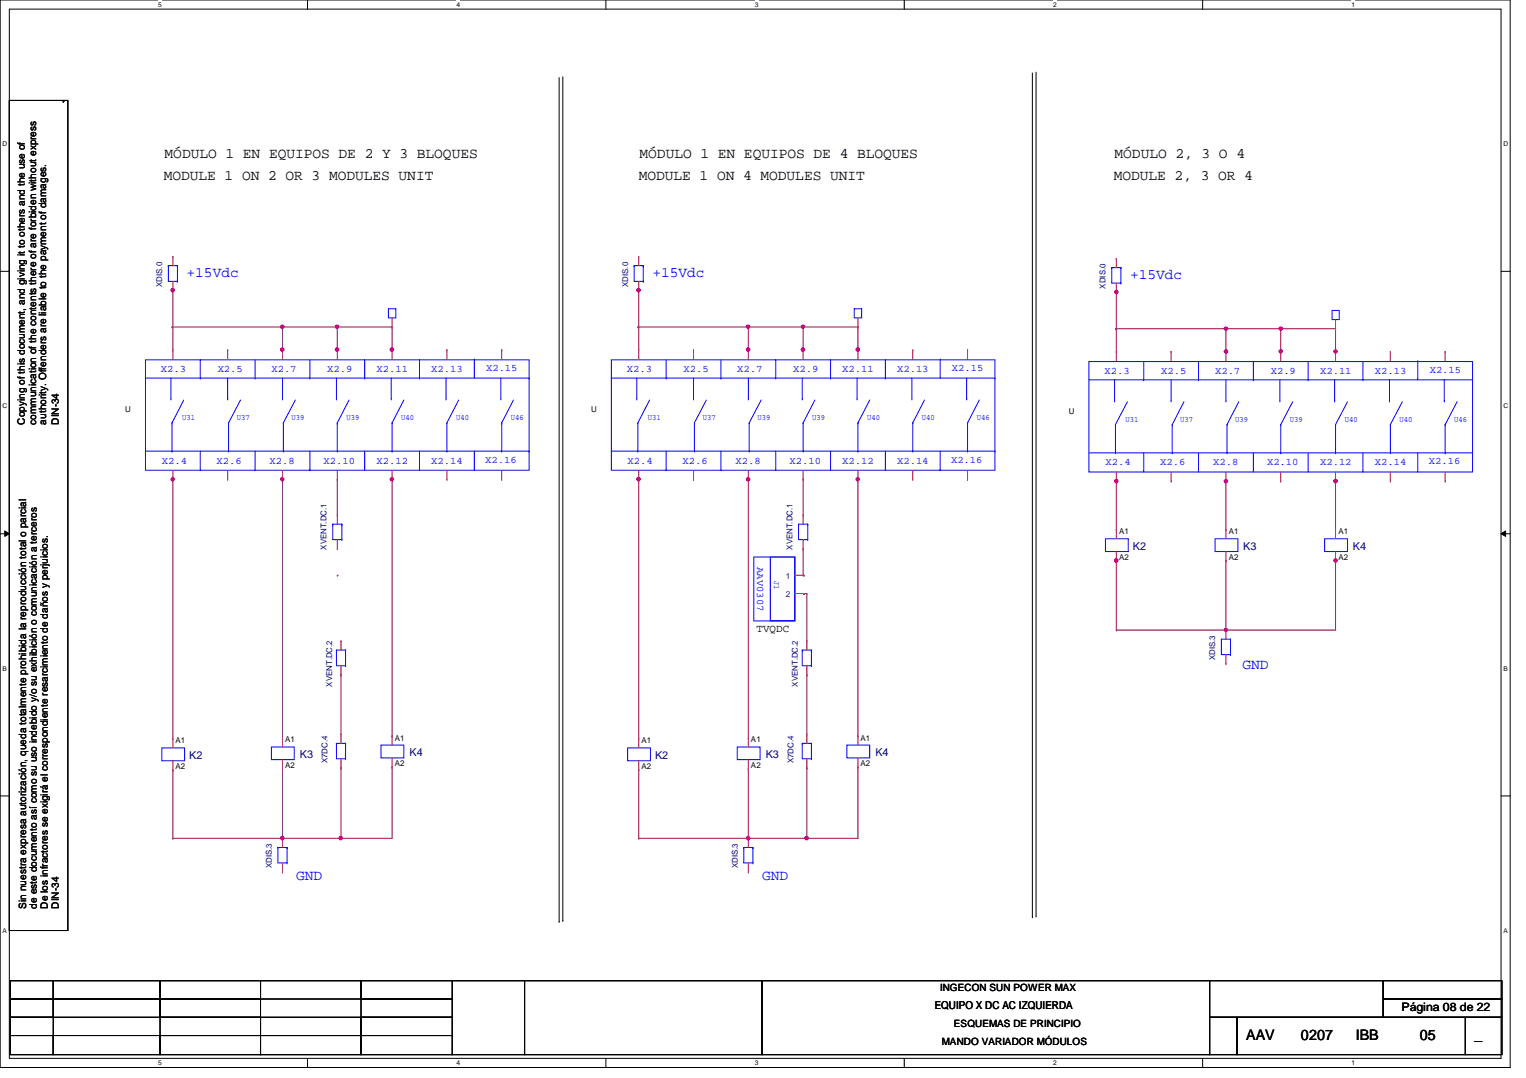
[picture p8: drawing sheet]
<svg xmlns="http://www.w3.org/2000/svg" width="297mm" height="210mm" viewBox="0 0 297 210" stroke-linecap="round" stroke-linejoin="round" font-family="sans-serif">
<path d="M0 0h294v207.9h-294zM1.8 1.8h290.4v204.3h-290.4z" fill="none" stroke="#000" stroke-width=".19"/>
<g fill="#fff">
<path d="M30.8 .2h.7v1.4h-.7z"/>
<path d="M30.8 206.2h.7v1.4h-.7z"/>
</g>
<path d="M59.9 0v1.8M59.9 206.1v1.8" fill="none" stroke="#000" stroke-width=".19"/>
<g fill="#fff">
<path d="M88.9 .2h.6v1.4h-.6z"/>
<path d="M88.9 206.2h.6v1.4h-.6z"/>
</g>
<path d="M117.9 0v1.8M117.9 206.1v1.8" fill="none" stroke="#000" stroke-width=".19"/>
<g fill="#fff">
<path d="M146.9 .2h.7v1.4h-.7z"/>
<path d="M146.9 206.2h.7v1.4h-.7z"/>
</g>
<path d="M176 0v1.8M176 206.1v1.8" fill="none" stroke="#000" stroke-width=".19"/>
<g fill="#fff">
<path d="M205 .2h.7v1.4h-.7z"/>
<path d="M205 206.2h.7v1.4h-.7z"/>
</g>
<path d="M234.1 0v1.8M234.1 206.1v1.8" fill="none" stroke="#000" stroke-width=".19"/>
<g fill="#fff">
<path d="M263.1 .2h.7v1.4h-.7z"/>
<path d="M263.1 206.2h.7v1.4h-.7z"/>
<path d="M.5 27.3h.9v1.4h-.9z"/>
<path d="M292.6 27.3h.9v1.4h-.9z"/>
<path d="M.5 78.4h.9v1.4h-.9z"/>
<path d="M292.6 78.4h.9v1.4h-.9z"/>
</g>
<path d="M0 52.8h1.8M292.2 52.8h1.8" fill="none" stroke="#000" stroke-width=".19"/>
<g fill="#fff">
<path d="M.5 129.5h.8v1.4h-.8z"/>
<path d="M292.6 129.5h.9v1.4h-.9z"/>
</g>
<path d="M0 103.9h1.8M.9 103.4l.9 .5-.9 .5zM292.2 103.9l.9-.5v1zM292.2 103.9h1.8" fill="none" stroke="#000" stroke-width=".19"/>
<path d="M.9 103.4l.9 .5-.9 .5zM292.2 103.9l.9-.5v1z" fill="#000"/>
<g fill="#fff">
<path d="M.5 180.5h.8v1.4h-.8z"/>
<path d="M292.6 180.5h.9v1.4h-.9z"/>
</g>
<path d="M108.8 15.1v164.3M109.6 14.9v164.3M201 14.2v164.3M201.7 14.1v164.3M0 155h1.8M292.2 155h1.8M108.8 179.4h.1M109.6 179.2h.1M201 178.5h.1M201.7 178.4h.1" fill="none" stroke="#000" stroke-width=".19"/>
<path d="M217.3 93.5h.1M217.3 93.5v.2" fill="none" stroke="#800040" stroke-width=".19"/>
<circle cx="217.3" cy="93.7" r=".34" fill="#f0f"/>
<circle cx="217.3" cy="93.7" r=".34" fill="none" stroke="#f0f" stroke-width=".19"/>
<path d="M217.3 93.7h.1M217.3 93.7v9.4M238.6 93.7h.1M238.6 93.7v9.4M260 93.7h.1M260 93.7v9.4" fill="none" stroke="#800040" stroke-width=".19"/>
<circle cx="260" cy="93.7" r=".34" fill="#f0f"/>
<circle cx="260" cy="93.7" r=".34" fill="none" stroke="#f0f" stroke-width=".19"/>
<path d="M217.3 109.2h.1M217.3 109.2v13.5" fill="none" stroke="#800040" stroke-width=".19"/>
<circle cx="217.3" cy="109.1" r=".34" fill="#f0f"/>
<circle cx="217.3" cy="109.1" r=".34" fill="none" stroke="#f0f" stroke-width=".19"/>
<path d="M217.3 108.8h.1M217.3 108.8v.4M238.6 109.2h.1M238.6 109.2v13.5h-21.3M217.3 122.7h.1" fill="none" stroke="#800040" stroke-width=".19"/>
<circle cx="238.6" cy="122.7" r=".33" fill="#f0f"/>
<circle cx="238.6" cy="122.7" r=".33" fill="none" stroke="#f0f" stroke-width=".19"/>
<path d="M260 109.2h.1M260 109.2v13.5" fill="none" stroke="#800040" stroke-width=".19"/>
<circle cx="260" cy="109.1" r=".34" fill="#f0f"/>
<circle cx="260" cy="109.1" r=".34" fill="none" stroke="#f0f" stroke-width=".19"/>
<path d="M238.6 68.5h.1M238.6 64h.1M238.6 64v4.6M238.6 122.7h.1M238.6 122.7h21.4" fill="none" stroke="#800040" stroke-width=".19"/>
<circle cx="238.6" cy="68.4" r=".33" fill="#f0f"/>
<circle cx="238.6" cy="68.4" r=".33" fill="none" stroke="#f0f" stroke-width=".19"/>
<path d="M217.1 64h.1M217.1 64h21.5" fill="none" stroke="#800040" stroke-width=".19"/>
<circle cx="238.6" cy="64" r=".33" fill="#f0f"/>
<circle cx="238.6" cy="64" r=".33" fill="none" stroke="#f0f" stroke-width=".19"/>
<path d="M249.3 68.5h.1M249.3 64h.1M249.3 68.5v.1M249.3 64h10.7" fill="none" stroke="#800040" stroke-width=".19"/>
<circle cx="249.3" cy="64" r=".33" fill="#f0f"/>
<circle cx="249.3" cy="64" r=".33" fill="none" stroke="#f0f" stroke-width=".19"/>
<path d="M249.3 64h.1M249.3 64v4.5" fill="none" stroke="#800040" stroke-width=".19"/>
<circle cx="249.3" cy="68.4" r=".33" fill="#f0f"/>
<circle cx="249.3" cy="68.4" r=".33" fill="none" stroke="#f0f" stroke-width=".19"/>
<path d="M260 68.5h.1M260 64h.1M260 64v4.6" fill="none" stroke="#800040" stroke-width=".19"/>
<circle cx="260" cy="68.4" r=".33" fill="#f0f"/>
<circle cx="260" cy="68.4" r=".33" fill="none" stroke="#f0f" stroke-width=".19"/>
<path d="M217.3 56.9h.1M217.3 56.9v11.6M238.6 64h.1M238.6 64h10.7" fill="none" stroke="#800040" stroke-width=".19"/>
<circle cx="217.3" cy="56.9" r=".33" fill="#f0f"/>
<circle cx="217.3" cy="56.9" r=".33" fill="none" stroke="#f0f" stroke-width=".19"/>
<path d="M217.3 56.6h.1M217.3 56.6v.3M238.6 93.5h.1M238.6 93.5v.2M260 93.3h.1M260 93.3v.4" fill="none" stroke="#800040" stroke-width=".19"/>
<circle cx="238.6" cy="93.7" r=".34" fill="#f0f"/>
<circle cx="238.6" cy="93.7" r=".34" fill="none" stroke="#f0f" stroke-width=".19"/>
<path d="M124.3 93.2h.1M124.3 93.3h.1M124.3 93.2v50.6M260 109h.1M260 109v.2" fill="none" stroke="#800040" stroke-width=".19"/>
<circle cx="124.3" cy="93.3" r=".33" fill="#f0f"/>
<circle cx="124.3" cy="93.3" r=".33" fill="none" stroke="#f0f" stroke-width=".19"/>
<path d="M145.7 93.3h.1M145.7 93.3v50.4" fill="none" stroke="#800040" stroke-width=".19"/>
<circle cx="145.6" cy="93.3" r=".33" fill="#f0f"/>
<circle cx="145.6" cy="93.3" r=".33" fill="none" stroke="#f0f" stroke-width=".19"/>
<path d="M167 93.3h.1M167 93.3v50" fill="none" stroke="#800040" stroke-width=".19"/>
<circle cx="167" cy="93.3" r=".33" fill="#f0f"/>
<circle cx="167" cy="93.3" r=".33" fill="none" stroke="#f0f" stroke-width=".19"/>
<path d="M124.3 149.9h.1M124.3 149.9v13.3M145.7 149.7h.1M145.7 149.7v13.5M167 149.4h.1M167 149.4v13.8M124.3 163.2h.1M124.3 163.2h32.8M145.7 163.2h.1" fill="none" stroke="#800040" stroke-width=".19"/>
<circle cx="157" cy="163.2" r=".34" fill="#f0f"/>
<circle cx="157" cy="163.2" r=".34" fill="none" stroke="#f0f" stroke-width=".19"/>
<circle cx="145.6" cy="163.2" r=".34" fill="#f0f"/>
<circle cx="145.6" cy="163.2" r=".34" fill="none" stroke="#f0f" stroke-width=".19"/>
<path d="M145.7 68.1h.1M145.7 63.7h.1M145.7 63.7v4.6" fill="none" stroke="#800040" stroke-width=".19"/>
<circle cx="145.6" cy="68.1" r=".34" fill="#f0f"/>
<circle cx="145.6" cy="68.1" r=".34" fill="none" stroke="#f0f" stroke-width=".19"/>
<path d="M124.2 63.7h.1M124.2 63.7h21.5M156.3 68.1h.1M156.3 63.7h.1M156.3 63.7h10.7M156.3 63.7v4.6" fill="none" stroke="#800040" stroke-width=".19"/>
<circle cx="156.3" cy="68.1" r=".34" fill="#f0f"/>
<circle cx="156.3" cy="68.1" r=".34" fill="none" stroke="#f0f" stroke-width=".19"/>
<path d="M167 68.1h.1M167 63.7h.1M167 63.7v4.6" fill="none" stroke="#800040" stroke-width=".19"/>
<circle cx="167" cy="68.1" r=".34" fill="#f0f"/>
<circle cx="167" cy="68.1" r=".34" fill="none" stroke="#f0f" stroke-width=".19"/>
<path d="M145.7 63.7h.1M145.7 63.7h10.6" fill="none" stroke="#800040" stroke-width=".19"/>
<circle cx="156.3" cy="63.6" r=".34" fill="#f0f"/>
<circle cx="156.3" cy="63.6" r=".34" fill="none" stroke="#f0f" stroke-width=".19"/>
<circle cx="145.6" cy="63.6" r=".34" fill="#f0f"/>
<circle cx="145.6" cy="63.6" r=".34" fill="none" stroke="#f0f" stroke-width=".19"/>
<path d="M124.3 56.6h.1M124.3 56.6v11.5" fill="none" stroke="#800040" stroke-width=".19"/>
<circle cx="124.3" cy="56.5" r=".34" fill="#f0f"/>
<circle cx="124.3" cy="56.5" r=".34" fill="none" stroke="#f0f" stroke-width=".19"/>
<g fill="none" stroke="#800040" stroke-width=".19">
<path d="M124.3 56.2h.1M124.3 56.2v.4M145.7 93.2h.1M145.7 93.2v.1M156.3 93.3h.1M156.3 93.3v7M167 93h.1M167 93v.3M65.7 112h.1M156.3 106.8h.1M156.3 112h.1M156.3 106.8v5.2"/>
<path d="M156.3 112h.2M156.5 115.6h.1M156.5 115.6h.6M157.1 115.6h.1M157.1 115.6v9.2M66.4 131.4h.1M66.4 131.4v11.6M157.1 131.4h.1M157.1 131.4v11.6M66.4 149.5h.1M66.4 149.5v13.7M157.1 149.5h.1"/>
<path d="M157.1 149.5v13.7M66.4 163.2h.1M66.4 163.2h9.9M157.1 163.2h.1M157.1 163.2h9.9"/>
</g>
<circle cx="66.3" cy="163.2" r=".34" fill="#f0f"/>
<circle cx="66.3" cy="163.2" r=".34" fill="none" stroke="#f0f" stroke-width=".19"/>
<path d="M33.7 93.2h.1M33.7 93.3h.1M33.7 93.2v50.6" fill="none" stroke="#800040" stroke-width=".19"/>
<circle cx="33.6" cy="93.3" r=".33" fill="#f0f"/>
<circle cx="33.6" cy="93.3" r=".33" fill="none" stroke="#f0f" stroke-width=".19"/>
<path d="M55 93.3h.1M55 93.3v50.4" fill="none" stroke="#800040" stroke-width=".19"/>
<circle cx="55" cy="93.3" r=".33" fill="#f0f"/>
<circle cx="55" cy="93.3" r=".33" fill="none" stroke="#f0f" stroke-width=".19"/>
<path d="M76.3 93.3h.1M76.3 93.3v50" fill="none" stroke="#800040" stroke-width=".19"/>
<circle cx="76.3" cy="93.3" r=".33" fill="#f0f"/>
<circle cx="76.3" cy="93.3" r=".33" fill="none" stroke="#f0f" stroke-width=".19"/>
<path d="M33.7 149.9h.1M33.7 149.9v13.3M55 149.7h.1M55 149.7v13.5" fill="none" stroke="#800040" stroke-width=".19"/>
<circle cx="54.9" cy="163.2" r=".34" fill="#f0f"/>
<circle cx="54.9" cy="163.2" r=".34" fill="none" stroke="#f0f" stroke-width=".19"/>
<path d="M55 68.1h.1M55 63.7h.1M55 63.7v4.6M76.3 149.4h.1M76.3 149.4v13.8M33.7 163.2h.1M33.7 163.2h32.7M55 163.2h.1" fill="none" stroke="#800040" stroke-width=".19"/>
<circle cx="54.9" cy="68.1" r=".34" fill="#f0f"/>
<circle cx="54.9" cy="68.1" r=".34" fill="none" stroke="#f0f" stroke-width=".19"/>
<path d="M33.5 63.7h.1M33.5 63.7h21.5" fill="none" stroke="#800040" stroke-width=".19"/>
<circle cx="54.9" cy="63.6" r=".34" fill="#f0f"/>
<circle cx="54.9" cy="63.6" r=".34" fill="none" stroke="#f0f" stroke-width=".19"/>
<path d="M65.7 68.1h.1M65.7 63.7h.1M65.7 68.1v.2M65.7 63.7h10.6" fill="none" stroke="#800040" stroke-width=".19"/>
<circle cx="65.6" cy="63.6" r=".34" fill="#f0f"/>
<circle cx="65.6" cy="63.6" r=".34" fill="none" stroke="#f0f" stroke-width=".19"/>
<path d="M65.7 63.7h.1M65.7 63.7v4.4" fill="none" stroke="#800040" stroke-width=".19"/>
<circle cx="65.6" cy="68.1" r=".34" fill="#f0f"/>
<circle cx="65.6" cy="68.1" r=".34" fill="none" stroke="#f0f" stroke-width=".19"/>
<path d="M76.3 68.1h.1M76.3 63.7h.1M76.3 63.7v4.6" fill="none" stroke="#800040" stroke-width=".19"/>
<circle cx="76.3" cy="68.1" r=".34" fill="#f0f"/>
<circle cx="76.3" cy="68.1" r=".34" fill="none" stroke="#f0f" stroke-width=".19"/>
<path d="M33.7 56.6h.1M33.7 56.6v11.5M55 63.7h.1M55 63.7h10.7" fill="none" stroke="#800040" stroke-width=".19"/>
<circle cx="33.6" cy="56.5" r=".34" fill="#f0f"/>
<circle cx="33.6" cy="56.5" r=".34" fill="none" stroke="#f0f" stroke-width=".19"/>
<path d="M33.7 56.2h.1M33.7 56.2v.4M55 93.2h.1M55 93.2v.1M65.7 93.3h.1M65.7 93.3v7M76.3 93h.1M76.3 93v.3" fill="none" stroke="#800040" stroke-width=".19"/>
<g fill="none" stroke="#000" stroke-width=".19">
<path d="M1.8 19.6h11.4v161.6h-11.4zM12.3 19.7h.1M12.3 19.7h.2M2 191h8.4v3.5h-8.4zM2 194.5h8.4v3.6h-8.4zM2 198.1h8.4v3.5h-8.4zM10.4 191h20.8v3.5h-20.8zM10.4 194.5h20.8v3.6h-20.8zM31.2 198.1h19.5v3.5h-19.5zM31.2 194.5h19.5v3.6h-19.5zM31.2 191h19.5v3.5h-19.5zM50.7 198.1h19.6v3.5h-19.6z"/>
<path d="M50.7 191h19.6v3.5h-19.6zM70.3 191h17.7v3.5h-17.7zM70.3 194.5h17.7v3.6h-17.7zM70.3 198.1h17.7v3.5h-17.7zM88 191h14.1v14.4h-14.1zM102.1 191h46.2v14.4h-46.2zM148.3 191h87.2v14.4h-87.2zM235.5 198.1h5.3v7.3h-5.3zM235.5 191h33.7v7.1h-33.7zM240.8 198.1h44.4v7.3h-44.4zM269.2 194.5h23.2v3.6h-23.2zM269.2 191h23.2v3.5h-23.2z"/>
<path d="M285.2 198.1h7.2v7.3h-7.2zM2 201.6h8.4v3.8h-8.4zM10.4 201.6h20.8v3.8h-20.8zM31.2 201.6h19.5v3.8h-19.5zM50.7 201.6h19.6v3.8h-19.6zM70.3 201.6h17.7v3.8h-17.7z"/>
</g>
<g fill="none" stroke="#00f" stroke-width=".19">
<path d="M32.8 51.7h.1M32.8 51.7v3.1h1.7M32.8 51.7h1.7M34.5 54.8h.1M34.5 51.7h.1M34.5 51.7v3.1M123.4 51.7h.1M123.4 51.7v3.1h1.8M123.4 51.7h1.8M125.2 54.8h.1M125.2 51.7h.1M125.2 51.7v3.1"/>
<path d="M216.4 52.1h.1M216.4 52.1v3h1.8M216.4 52.1h1.8M218.2 55.1h.1M218.2 52.1h.1M218.2 52.1v3M28.3 70.1h74.7v21.5h-74.7zM28.3 73.6h74.7M33.3 77.7h.1M33.3 73.6v4.1M35.8 77.9l-2.3 4.4M39 73.6h.1"/>
<path d="M39 70.1v3.5M44.3 77.7h.1M44.3 73.6v4.1M46.8 77.9l-2.3 4.4M49.7 73.6h.1M49.7 70.1v3.5M55 77.7h.1M55 73.6v4.1M57.5 77.9l-2.3 4.4M60.3 73.6h.1M60.3 70.1v3.5M65.5 77.7h.1"/>
<path d="M65.5 73.6v4.1M67.9 77.9l-2.2 4.4M71 73.6h.1M71 70.1v3.5M75.6 60.1h1.4v1.8h-1.4zM76.2 77.7h.1M76.2 73.6v4.1M78.6 77.9l-2.3 4.4M81.7 73.6h.1M81.7 70.1v3.5M86.8 77.7h.1M86.8 73.6v4.1"/>
<path d="M89.3 77.9l-2.3 4.4M92.3 73.4h.1M92.3 69.9v3.5M97.5 77.7h.1M97.5 73.6v4.1M99.9 77.9l-2.2 4.4M103 73.6h.1M119 70.1h74.7v21.5h-74.7zM119 73.6h74.7M123.9 77.7h.1M123.9 73.6v4.1M126.4 77.9l-2.2 4.4"/>
<path d="M129.7 73.6h.1M129.7 70.1v3.5M135 77.7h.1M135 73.6v4.1M137.5 77.9l-2.3 4.4M140.3 73.6h.1M140.3 70.1v3.5M145.7 77.7h.1M145.7 73.6v4.1M148.2 77.9l-2.4 4.4M151 73.6h.1M151 70.1v3.5"/>
<path d="M156.2 77.7h.1M156.2 73.6v4.1M158.6 77.9l-2.3 4.4M161.7 73.6h.1M161.7 70.1v3.5M166.3 60.1h1.4v1.8h-1.4zM166.8 77.7h.1M166.8 73.6v4.1M169.3 77.9l-2.3 4.4M172.3 73.6h.1M172.3 70.1v3.5M177.5 77.7h.1"/>
<path d="M177.5 73.6v4.1M180 77.9l-2.3 4.4M183 73.4h.1M183 69.9v3.5M188.2 77.7h.1M188.2 73.6v4.1M190.6 77.9l-2.3 4.4M193.7 73.6h.1M212 70.4h74.6v21.5h-74.6zM212 74h74.6M217 78.1h.1M217 74v4.1"/>
<path d="M219.5 78.2l-2.4 4.5M222.6 74h.1M222.6 70.4v3.6M228 78.1h.1M228 74v4.1M230.5 78.2l-2.3 4.5M233.3 74h.1M233.3 70.4v3.6M238.6 78.1h.1M238.6 74v4.1M241.1 78.2l-2.3 4.5M244 74h.1"/>
<path d="M244 70.4v3.6M249.1 78.1h.1M249.1 74v4.1M251.6 78.2l-2.3 4.5M254.6 74h.1M254.6 70.4v3.6M259.3 60.5h1.4v1.7h-1.4zM259.8 78.1h.1M259.8 74v4.1M262.3 78.2l-2.3 4.5M265.3 74h.1M265.3 70.4v3.6"/>
<path d="M270.5 78.1h.1M270.5 74v4.1M273 78.2l-2.4 4.5M276 73.8h.1M276 70.2v3.6M281.1 78.1h.1M281.1 74v4.1M283.6 78.2l-2.3 4.5M286.6 74h.1M28.3 87.8h74.7M33.5 82.3h.1M33.5 87.8h.1"/>
<path d="M33.5 82.3v5.5M39 91.4h.1M39 87.8v3.6M44.5 82.3h.1M44.5 87.8h.1M44.5 82.3v5.5M49.7 91.4h.1M49.7 87.8v3.6M55.2 82.3h.1M55.2 87.8h.1M55.2 82.3v5.5M60.3 91.4h.1"/>
<path d="M60.3 87.8v3.6M65.7 87.8h.1M65.7 82.3h.1M65.7 82.3v5.5M71 91.4h.1M71 87.8v3.6M76.3 87.8h.1M76.3 82.3h.1M76.3 82.3v5.5M81.7 91.4h.1M81.7 87.8v3.6M87 87.8h.1"/>
<path d="M87 82.3h.1M87 82.3v5.5M92.3 91.4h.1M92.3 87.8v3.6M97.7 87.8h.1M97.7 82.3h.1M97.7 82.3v5.5M103 87.8h.1M119 87.8h74.7M124.2 82.3h.1M124.2 87.8h.1M124.2 82.3v5.5"/>
<path d="M129.7 91.4h.1M129.7 87.8v3.6M135.2 82.3h.1M135.2 87.8h.1M135.2 82.3v5.5M140.3 91.4h.1M140.3 87.8v3.6M145.8 82.3h.1M145.8 87.8h.1M145.8 82.3v5.5M151 91.4h.1M151 87.8v3.6"/>
<path d="M156.3 87.8h.1M156.3 82.3h.1M156.3 82.3v5.5M161.7 91.4h.1M161.7 87.8v3.6M167 87.8h.1M167 82.3h.1M167 82.3v5.5M172.3 91.4h.1M172.3 87.8v3.6M177.7 87.8h.1M177.7 82.3h.1"/>
<path d="M177.7 82.3v5.5M183 91.4h.1M183 87.8v3.6M188.3 87.8h.1M188.3 82.3h.1M188.3 82.3v5.5M193.7 87.8h.1M212 88.2h74.6M217.1 82.7h.1M217.1 88.2h.1M217.1 82.7v5.5M222.6 91.7h.1"/>
<path d="M222.6 88.2v3.5M228.2 82.7h.1M228.2 88.2h.1M228.2 82.7v5.5M233.3 91.7h.1M233.3 88.2v3.5M238.8 82.7h.1M238.8 88.2h.1M238.8 82.7v5.5M244 91.7h.1M244 88.2v3.5M249.3 88.2h.1"/>
<path d="M249.3 82.7h.1M249.3 82.7v5.5M254.6 91.7h.1M254.6 88.2v3.5M260 88.2h.1M260 82.7h.1M260 82.7v5.5M265.3 91.7h.1M265.3 88.2v3.5M270.6 88.2h.1M270.6 82.7h.1M270.6 82.7v5.5"/>
<path d="M276 91.7h.1M276 88.2v3.5M281.3 88.2h.1M281.3 82.7h.1M281.3 82.7v5.5M286.6 88.2h.1M64.8 102.1h.1M64.8 102.1v3h1.7M64.8 102.1h1.7M66.5 105.1h.1M66.5 102.1h.1M66.5 102.1v3"/>
<path d="M146.7 108.5h8v12.4h-8zM149.9 108.5h4.8v12.4h-4.8zM155.4 102.1h.1M155.4 102.1v3h1.8M155.4 102.1h1.8M157.2 105.1h.1M157.2 102.1h.1M157.2 102.1v3M215.2 104.9h4.4v2.5h-4.4zM236.5 104.9h4.5v2.5h-4.5zM257.8 104.9h4.5v2.5h-4.5zM65.5 126.6h.1"/>
<path d="M65.5 126.6v3h1.8M65.5 126.6h1.8M67.3 129.6h.1M67.3 126.6h.1M67.3 126.6v3M156.2 126.6h.1M156.2 126.6v3h1.7M156.2 126.6h1.7M157.9 129.6h.1M157.9 126.6h.1M157.9 126.6v3M237.7 124.5h.1"/>
<path d="M237.7 124.5v3h1.8M237.7 124.5h1.8M239.5 127.5h.1M239.5 124.5h.1M239.5 124.5v3M31.5 145.6h4.4v2.5h-4.4zM52.8 145.5h4.5v2.4h-4.5zM65.5 144.7h.1M65.5 144.7v3h1.8M65.5 144.7h1.8M67.3 147.7h.1M67.3 144.7h.1"/>
<path d="M67.3 144.7v3M74.2 145.1h4.4v2.5h-4.4zM122.2 145.6h4.4v2.5h-4.4zM143.5 145.5h4.5v2.4h-4.5zM156.2 144.7h.1M156.2 144.7v3h1.7M156.2 144.7h1.7M157.9 147.7h.1M157.9 144.7h.1M157.9 144.7v3M164.8 145.1h4.5v2.5h-4.5zM54.1 165h.1"/>
<path d="M54.1 165v3h1.8M54.1 165h1.8M55.9 168h.1M55.9 165h.1M55.9 165v3M144.8 165h.1M144.8 165v3h1.8M144.8 165h1.8M146.6 168h.1M146.6 165h.1M146.6 165v3"/>
</g>
<g fill="none" stroke="#f00" stroke-width=".19">
<path d="M33.7 56.6h.1M33.7 50h.1M33.7 50v1.7M33.7 54.8v1.8M124.3 56.6h.1M124.3 50h.1M124.3 50v1.7M124.3 54.8v1.8M217.3 56.9h.1M217.3 50.3h.1M217.3 50.3v1.8M217.3 55.1v1.8"/>
<path d="M33.7 68.1h.1M33.7 68.1v1.8M44.3 68.1h.1M44.3 68.1v1.8M55 68.1h.1M55 68.1v1.8M65.7 68.1h.1M65.7 68.1v1.8M76.3 63.7h.1M76.3 68.1h.1M76.3 61.9v1.8M76.3 68.1v1.8"/>
<path d="M87 68.1h.1M87 68.1v1.8M97.7 68.1h.1M97.7 68.1v1.8M124.3 68.1h.1M124.3 68.1v1.8M135 68.1h.1M135 68.1v1.8M145.7 68.1h.1M145.7 68.1v1.8M156.3 68.1h.1M156.3 68.1v1.8"/>
<path d="M167 68.1h.1M167 63.7h.1M167 61.9v1.8M167 68.1v1.8M177.7 68.1h.1M177.7 68.1v1.8M188.3 68.1h.1M188.3 68.1v1.8M217.3 68.5h.1M217.3 68.5v1.7M228 68.5h.1M228 68.5v1.7"/>
<path d="M238.6 68.5h.1M238.6 68.5v1.7M249.3 68.5h.1M249.3 68.5v1.7M260 64h.1M260 68.5h.1M260 62.2v1.8M260 68.5v1.7M270.6 68.5h.1M270.6 68.5v1.7M281.3 68.5h.1M281.3 68.5v1.7"/>
<path d="M33.7 93.3h.1M33.7 91.6v1.7M44.3 93.3h.1M44.3 91.6v1.7M55 93.3h.1M55 91.6v1.7M65.7 93.3h.1M65.7 91.6v1.7M76.3 93.3h.1M76.3 91.6v1.7M87 93.3h.1M87 91.6v1.7"/>
<path d="M97.7 93.3h.1M97.7 91.6v1.7M124.3 93.3h.1M124.3 91.6v1.7M135 93.3h.1M135 91.6v1.7M145.7 93.3h.1M145.7 91.6v1.7M156.3 93.3h.1M156.3 91.6v1.7M167 93.3h.1M167 91.6v1.7"/>
<path d="M177.7 93.3h.1M177.7 91.6v1.7M188.3 93.3h.1M188.3 91.6v1.7M217.3 93.7h.1M217.3 91.9v1.8M228 93.7h.1M228 91.9v1.8M238.6 93.7h.1M238.6 91.9v1.8M249.3 93.7h.1M249.3 91.9v1.8"/>
<path d="M260 93.7h.1M260 91.9v1.8M270.6 93.7h.1M270.6 91.9v1.8M281.3 93.7h.1M281.3 91.9v1.8M65.7 106.8h.1M65.7 100.3h.1M65.7 100.3v1.8M65.7 105.1v1.7M154.7 112h1.8M154.7 115.6h1.8"/>
<path d="M156.3 106.8h.1M156.3 100.3h.1M156.3 100.3v1.8M156.3 105.1v1.7M156.5 112h.1M156.5 115.6h.1M217.3 103.1h.1M217.3 109.2h.1M217.3 103.1v1.8M217.3 107.4v1.8M238.6 103.1h.1M238.6 109.2h.1"/>
<path d="M238.6 103.1v1.8M238.6 107.4v1.8M260 103.1h.1M260 109.2h.1M260 103.1v1.8M260 107.4v1.8M66.4 131.4h.1M66.4 124.8h.1M66.4 124.8v1.8M66.4 129.6v1.8M157.1 131.4h.1M157.1 124.8h.1"/>
<path d="M157.1 124.8v1.8M157.1 129.6v1.8M238.6 129.2h.1M238.6 122.7h.1M238.6 122.7v1.8M238.6 127.5v1.7M33.7 143.8h.1M33.7 149.9h.1M33.7 143.8v1.8M33.7 148.1v1.8M55 143.7h.1M55 149.7h.1"/>
<path d="M55 143.7v1.8M55 147.9v1.8M66.4 149.5h.1M66.4 143h.1M66.4 143v1.7M66.4 147.7v1.8M76.3 143.3h.1M76.3 149.4h.1M76.3 143.3v1.8M76.3 147.6v1.8M124.3 143.8h.1M124.3 149.9h.1"/>
<path d="M124.3 143.8v1.8M124.3 148.1v1.8M145.7 143.7h.1M145.7 149.7h.1M145.7 143.7v1.8M145.7 147.9v1.8M157.1 149.5h.1M157.1 143h.1M157.1 143v1.7M157.1 147.7v1.8M167 143.3h.1M167 149.4h.1"/>
<path d="M167 143.3v1.8M167 147.6v1.8M55 169.8h.1M55 163.2h.1M55 163.2v1.8M55 168v1.8M145.7 169.8h.1M145.7 163.2h.1M145.7 163.2v1.8M145.7 168v1.8"/>
</g>
<circle cx="217.3" cy="93.7" r=".34" fill="#f0f"/>
<circle cx="217.3" cy="93.7" r=".34" fill="none" stroke="#f0f" stroke-width=".19"/>
<circle cx="260" cy="93.7" r=".34" fill="#f0f"/>
<circle cx="260" cy="93.7" r=".34" fill="none" stroke="#f0f" stroke-width=".19"/>
<circle cx="217.3" cy="109.1" r=".34" fill="#f0f"/>
<circle cx="217.3" cy="109.1" r=".34" fill="none" stroke="#f0f" stroke-width=".19"/>
<circle cx="238.6" cy="122.7" r=".33" fill="#f0f"/>
<circle cx="238.6" cy="122.7" r=".33" fill="none" stroke="#f0f" stroke-width=".19"/>
<circle cx="260" cy="109.1" r=".34" fill="#f0f"/>
<circle cx="260" cy="109.1" r=".34" fill="none" stroke="#f0f" stroke-width=".19"/>
<circle cx="238.6" cy="68.4" r=".33" fill="#f0f"/>
<circle cx="238.6" cy="68.4" r=".33" fill="none" stroke="#f0f" stroke-width=".19"/>
<circle cx="238.6" cy="64" r=".33" fill="#f0f"/>
<circle cx="238.6" cy="64" r=".33" fill="none" stroke="#f0f" stroke-width=".19"/>
<circle cx="249.3" cy="64" r=".33" fill="#f0f"/>
<circle cx="249.3" cy="64" r=".33" fill="none" stroke="#f0f" stroke-width=".19"/>
<circle cx="249.3" cy="68.4" r=".33" fill="#f0f"/>
<circle cx="249.3" cy="68.4" r=".33" fill="none" stroke="#f0f" stroke-width=".19"/>
<circle cx="260" cy="68.4" r=".33" fill="#f0f"/>
<circle cx="260" cy="68.4" r=".33" fill="none" stroke="#f0f" stroke-width=".19"/>
<circle cx="217.3" cy="56.9" r=".33" fill="#f0f"/>
<circle cx="217.3" cy="56.9" r=".33" fill="none" stroke="#f0f" stroke-width=".19"/>
<circle cx="238.6" cy="93.7" r=".34" fill="#f0f"/>
<circle cx="238.6" cy="93.7" r=".34" fill="none" stroke="#f0f" stroke-width=".19"/>
<circle cx="124.3" cy="93.3" r=".33" fill="#f0f"/>
<circle cx="124.3" cy="93.3" r=".33" fill="none" stroke="#f0f" stroke-width=".19"/>
<circle cx="145.6" cy="93.3" r=".33" fill="#f0f"/>
<circle cx="145.6" cy="93.3" r=".33" fill="none" stroke="#f0f" stroke-width=".19"/>
<circle cx="167" cy="93.3" r=".33" fill="#f0f"/>
<circle cx="167" cy="93.3" r=".33" fill="none" stroke="#f0f" stroke-width=".19"/>
<circle cx="157" cy="163.2" r=".34" fill="#f0f"/>
<circle cx="157" cy="163.2" r=".34" fill="none" stroke="#f0f" stroke-width=".19"/>
<circle cx="145.6" cy="163.2" r=".34" fill="#f0f"/>
<circle cx="145.6" cy="163.2" r=".34" fill="none" stroke="#f0f" stroke-width=".19"/>
<circle cx="145.6" cy="68.1" r=".34" fill="#f0f"/>
<circle cx="145.6" cy="68.1" r=".34" fill="none" stroke="#f0f" stroke-width=".19"/>
<circle cx="156.3" cy="68.1" r=".34" fill="#f0f"/>
<circle cx="156.3" cy="68.1" r=".34" fill="none" stroke="#f0f" stroke-width=".19"/>
<circle cx="167" cy="68.1" r=".34" fill="#f0f"/>
<circle cx="167" cy="68.1" r=".34" fill="none" stroke="#f0f" stroke-width=".19"/>
<circle cx="156.3" cy="63.6" r=".34" fill="#f0f"/>
<circle cx="156.3" cy="63.6" r=".34" fill="none" stroke="#f0f" stroke-width=".19"/>
<circle cx="145.6" cy="63.6" r=".34" fill="#f0f"/>
<circle cx="145.6" cy="63.6" r=".34" fill="none" stroke="#f0f" stroke-width=".19"/>
<circle cx="124.3" cy="56.5" r=".34" fill="#f0f"/>
<circle cx="124.3" cy="56.5" r=".34" fill="none" stroke="#f0f" stroke-width=".19"/>
<circle cx="66.3" cy="163.2" r=".34" fill="#f0f"/>
<circle cx="66.3" cy="163.2" r=".34" fill="none" stroke="#f0f" stroke-width=".19"/>
<circle cx="33.6" cy="93.3" r=".33" fill="#f0f"/>
<circle cx="33.6" cy="93.3" r=".33" fill="none" stroke="#f0f" stroke-width=".19"/>
<circle cx="55" cy="93.3" r=".33" fill="#f0f"/>
<circle cx="55" cy="93.3" r=".33" fill="none" stroke="#f0f" stroke-width=".19"/>
<circle cx="76.3" cy="93.3" r=".33" fill="#f0f"/>
<circle cx="76.3" cy="93.3" r=".33" fill="none" stroke="#f0f" stroke-width=".19"/>
<circle cx="54.9" cy="163.2" r=".34" fill="#f0f"/>
<circle cx="54.9" cy="163.2" r=".34" fill="none" stroke="#f0f" stroke-width=".19"/>
<circle cx="54.9" cy="68.1" r=".34" fill="#f0f"/>
<circle cx="54.9" cy="68.1" r=".34" fill="none" stroke="#f0f" stroke-width=".19"/>
<circle cx="54.9" cy="63.6" r=".34" fill="#f0f"/>
<circle cx="54.9" cy="63.6" r=".34" fill="none" stroke="#f0f" stroke-width=".19"/>
<circle cx="65.6" cy="63.6" r=".34" fill="#f0f"/>
<circle cx="65.6" cy="63.6" r=".34" fill="none" stroke="#f0f" stroke-width=".19"/>
<circle cx="65.6" cy="68.1" r=".34" fill="#f0f"/>
<circle cx="65.6" cy="68.1" r=".34" fill="none" stroke="#f0f" stroke-width=".19"/>
<circle cx="76.3" cy="68.1" r=".34" fill="#f0f"/>
<circle cx="76.3" cy="68.1" r=".34" fill="none" stroke="#f0f" stroke-width=".19"/>
<circle cx="33.6" cy="56.5" r=".34" fill="#f0f"/>
<circle cx="33.6" cy="56.5" r=".34" fill="none" stroke="#f0f" stroke-width=".19"/>
<g font-size="2.8">
<text x="31.9" y="35.1">MODULE 1 ON 2 OR 3 MODULES UNIT</text>
<text x="32" y="30.7">MÓDULO 1 EN EQUIPOS DE 2 Y 3 BLOQUES</text>
<text x="124.3" y="35.1">MODULE 1 ON 4 MODULES UNIT</text>
<text x="124.5" y="30.7">MÓDULO 1 EN EQUIPOS DE 4 BLOQUES</text>
<text x="216.8" y="35.1">MODULE 2, 3 OR 4</text>
<text x="217" y="30.7">MÓDULO 2, 3 O 4</text>
<text x="242.6" y="202.6">AAV</text>
<text x="253.2" y="202.6">0207</text>
<text x="263.9" y="202.6">IBB</text>
<text x="276.3" y="202.6">05</text>
<text x="287" y="202.6">_</text>
</g>
<g font-size="2.8" fill="#00f">
<text x="36.3" y="54">+15Vdc</text>
<text x="127" y="54">+15Vdc</text>
<text x="220" y="54.4">+15Vdc</text>
<text x="241.8" y="130.3">GND</text>
<text x="57.7" y="171.3">GND</text>
<text x="148.3" y="171.3">GND</text>
</g>
<text font-size="2.3" x="272.8" y="196.8">Página 08 de 22</text>
<g font-size="2.1" fill="#000080">
<text x="220.5" y="107">K2</text>
<text x="242" y="107">K3</text>
<text x="263.4" y="107">K4</text>
<text x="36.8" y="147.7">K2</text>
<text x="58.4" y="147.6">K3</text>
<text x="79.7" y="147.2">K4</text>
<text x="127.5" y="147.7">K2</text>
<text x="149.1" y="147.6">K3</text>
<text x="170.4" y="147.2">K4</text>
</g>
<g font-size="2.1">
<text x="147.3" y="123.1">TVQDC</text>
<text x="181.9" y="196.5">EQUIPO X DC AC IZQUIERDA</text>
</g>
<g font-size="1.9" fill="#00f">
<text x="31.3" y="72.5">X2.3</text>
<text x="42.4" y="72.5">X2.5</text>
<text x="52.8" y="72.5">X2.7</text>
<text x="63.7" y="72.5">X2.9</text>
<text x="73.3" y="72.5">X2.11</text>
<text x="83.9" y="72.5">X2.13</text>
<text x="94.6" y="72.3">X2.15</text>
<text x="122" y="72.5">X2.3</text>
<text x="133.1" y="72.5">X2.5</text>
<text x="143.5" y="72.5">X2.7</text>
<text x="154.4" y="72.5">X2.9</text>
<text x="164" y="72.5">X2.11</text>
<text x="174.6" y="72.5">X2.13</text>
<text x="185.3" y="72.3">X2.15</text>
<text x="215" y="72.8">X2.3</text>
<text x="226" y="72.8">X2.5</text>
<text x="236.5" y="72.8">X2.7</text>
<text x="247.4" y="72.8">X2.9</text>
<text x="257" y="72.8">X2.11</text>
<text x="267.6" y="72.8">X2.13</text>
<text x="278.3" y="72.6">X2.15</text>
<text x="31.5" y="90.3">X2.4</text>
<text x="42.2" y="90.3">X2.6</text>
<text x="52.5" y="90.3">X2.8</text>
<text x="63" y="90.3">X2.10</text>
<text x="73.3" y="90.3">X2.12</text>
<text x="83.9" y="90.3">X2.14</text>
<text x="94.4" y="90.1">X2.16</text>
<text x="122.2" y="90.3">X2.4</text>
<text x="132.8" y="90.3">X2.6</text>
<text x="143.2" y="90.3">X2.8</text>
<text x="153.7" y="90.3">X2.10</text>
<text x="164" y="90.3">X2.12</text>
<text x="174.6" y="90.3">X2.14</text>
<text x="185.1" y="90.1">X2.16</text>
<text x="215.2" y="90.6">X2.4</text>
<text x="225.8" y="90.6">X2.6</text>
<text x="236.2" y="90.6">X2.8</text>
<text x="246.6" y="90.6">X2.10</text>
<text x="257" y="90.6">X2.12</text>
<text x="267.6" y="90.6">X2.14</text>
<text x="278.1" y="90.4">X2.16</text>
<text x="147.4" y="110.4" transform="rotate(90 147.4 110.4)">AAV0307</text>
</g>
<g font-size="1.9">
<text x="4.9" y="82.7" transform="rotate(-90 4.9 82.7)">Copying of this document, and giving it to others and the use of</text>
<text x="7" y="82.7" transform="rotate(-90 7 82.7)">communication of the contents there of are forbiden without express</text>
<text x="9" y="82.7" transform="rotate(-90 9 82.7)">authority. Offenders are liable to the payment of damages.</text>
<text x="11.5" y="82.7" transform="rotate(-90 11.5 82.7)">DIN-34</text>
<text x="5.1" y="176.9" transform="rotate(-90 5.1 176.9)">Sin nuestra expresa autorización, queda totalmente prohibida la reproducción total o parcial</text>
<text x="7.2" y="176.9" transform="rotate(-90 7.2 176.9)">de este documento así como su uso indebido y/o su exhibición o comunicación a terceros</text>
<text x="9.3" y="176.9" transform="rotate(-90 9.3 176.9)">De los infractores se exigirá el correspondiente resarcimiento de daños y perjuicios.</text>
<text x="11.5" y="176.9" transform="rotate(-90 11.5 176.9)">DIN-34</text>
<text x="183" y="192.9">INGECON SUN POWER MAX</text>
<text x="183.3" y="203.4">MANDO VARIADOR MÓDULOS</text>
<text x="185.7" y="200">ESQUEMAS DE PRINCIPIO</text>
</g>
<g font-size="1.6" fill="#000080">
<text x="31.6" y="55.8" transform="rotate(-90 31.6 55.8)">XDIS.0</text>
<text x="122.3" y="55.8" transform="rotate(-90 122.3 55.8)">XDIS.0</text>
<text x="215.2" y="56.2" transform="rotate(-90 215.2 56.2)">XDIS.0</text>
<text x="63.6" y="107" transform="rotate(-90 63.6 107)">XVENT.DC.1</text>
<text x="154.3" y="107" transform="rotate(-90 154.3 107)">XVENT.DC.1</text>
<text x="236.6" y="128.6" transform="rotate(-90 236.6 128.6)">XDIS.3</text>
<text x="64.6" y="133.7" transform="rotate(-90 64.6 133.7)">XVENT.DC.2</text>
<text x="155.3" y="133.7" transform="rotate(-90 155.3 133.7)">XVENT.DC.2</text>
<text x="63.8" y="148.6" transform="rotate(-90 63.8 148.6)">X7DC.4</text>
<text x="154.4" y="148.6" transform="rotate(-90 154.4 148.6)">X7DC.4</text>
<text x="52.9" y="169.1" transform="rotate(-90 52.9 169.1)">XDIS.3</text>
<text x="143.6" y="169.1" transform="rotate(-90 143.6 169.1)">XDIS.3</text>
</g>
<g font-size="1.6">
<text x="24.4" y="80.2">U</text>
<text x="115.1" y="80.2">U</text>
<text x="208.1" y="80.6">U</text>
<text x="217.8" y="104">A1</text>
<text x="239.2" y="104">A1</text>
<text x="260.5" y="104">A1</text>
<text x="217.8" y="109">A2</text>
<text x="239.2" y="109">A2</text>
<text x="260.5" y="109">A2</text>
<text x="34.2" y="144.7">A1</text>
<text x="34.2" y="149.7">A2</text>
<text x="55.5" y="144.6">A1</text>
<text x="55.5" y="149.6">A2</text>
<text x="76.8" y="144.2">A1</text>
<text x="76.8" y="149.2">A2</text>
<text x="124.8" y="144.7">A1</text>
<text x="124.8" y="149.7">A2</text>
<text x="146.2" y="144.6">A1</text>
<text x="146.2" y="149.6">A2</text>
<text x="167.5" y="144.2">A1</text>
<text x="167.5" y="149.2">A2</text>
</g>
<g font-size="1.6" fill="#00f">
<text x="35.4" y="81.8">U31</text>
<text x="46.1" y="81.8">U37</text>
<text x="56.8" y="81.8">U39</text>
<text x="67.4" y="81.8">U39</text>
<text x="78.1" y="81.8">U40</text>
<text x="88.8" y="81.8">U40</text>
<text x="99.4" y="81.8">U46</text>
<text x="126.1" y="81.8">U31</text>
<text x="136.8" y="81.8">U37</text>
<text x="147.4" y="81.8">U39</text>
<text x="158.1" y="81.8">U39</text>
<text x="168.8" y="81.8">U40</text>
<text x="179.4" y="81.8">U40</text>
<text x="190.1" y="81.8">U46</text>
<text x="219.1" y="82.1">U31</text>
<text x="229.7" y="82.1">U37</text>
<text x="240.4" y="82.1">U39</text>
<text x="251.1" y="82.1">U39</text>
<text x="261.7" y="82.1">U40</text>
<text x="272.4" y="82.1">U40</text>
<text x="283.1" y="82.1">U46</text>
<text x="150.7" y="113.1" transform="rotate(90 150.7 113.1)">J1</text>
</g>
<g font-size="1.6" fill="#004080">
<text x="152.9" y="112.7">1</text>
<text x="152.9" y="116.3">2</text>
</g>
<g font-size="1.3">
<text x="30.8" y="1.3">5</text>
<text x="88.9" y="1.3">4</text>
<text x="146.9" y="1.3">3</text>
<text x="205" y="1.3">2</text>
<text x="263.1" y="1.3">1</text>
<text x=".5" y="28.4">D</text>
<text x="292.6" y="28.4">D</text>
<text x=".5" y="79.5">C</text>
<text x="292.6" y="79.5">C</text>
<text x=".5" y="130.6">B</text>
<text x="292.6" y="130.6">B</text>
<text x=".5" y="181.7">A</text>
<text x="292.6" y="181.7">A</text>
<text x="30.8" y="207.4">5</text>
<text x="88.9" y="207.4">4</text>
<text x="146.9" y="207.4">3</text>
<text x="205" y="207.4">2</text>
<text x="263.1" y="207.4">1</text>
</g>
</svg>
